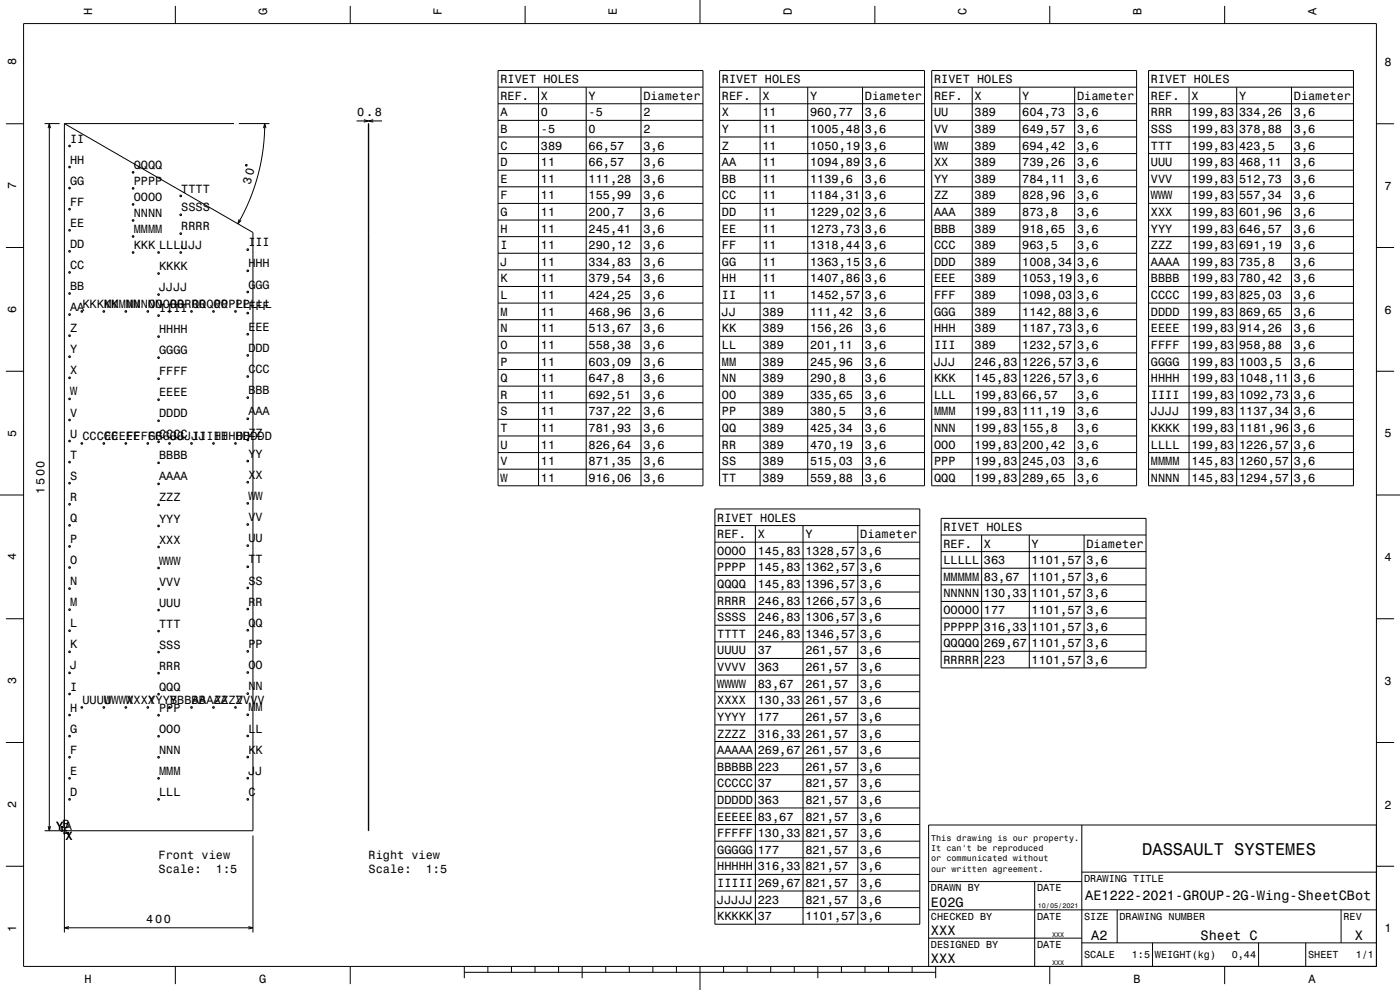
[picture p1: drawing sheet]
<svg xmlns="http://www.w3.org/2000/svg" width="594mm" height="420mm" viewBox="0 0 594 420" stroke-linecap="round" stroke-linejoin="round" font-family="sans-serif">
<g fill="none" stroke="#000" stroke-width=".42">
<path d="M10 10h574v400h-574zM74.4 2.5v7.5M148.6 2.5v7.5M222.8 2.5v7.5M297 0v10M371.2 2.5v7.5M445.4 2.5v7.5M519.6 2.5v7.5M211.3 29.9h87v176.2h-87zM211.3 37h87M228.5 37v169.1M248.7 37v169.1"/>
<path d="M272 37v169.1M305.3 29.9h87v176.2h-87zM305.3 37h87M322.5 37v169.1M342.7 37v169.1M366 37v169.1M395.3 29.9h87v176.2h-87zM395.3 37h87M412.5 37v169.1M432.7 37v169.1M456 37v169.1M487.3 29.9h87v176.2h-87z"/>
<path d="M487.3 37h87M504.5 37v169.1M524.7 37v169.1M548 37v169.1M2.5 52.5h7.5M18.9 52.4h6.4M20.4 54.4l.5-2 .5 2M20.9 52.4v300M27.3 52.4v343.2M27.3 52.4l80 46.2v253.8h-88.4M27.3 52.4h72M101.3 52.4h13"/>
<path d="M111.8 54.4l.5-2 .5 2M112.3 52.4l-.7 11-2.2 11.3-3.5 10.2-5 10M151.3 51.3h10.8M154.4 50.8l1.9 .5-1.9 .5M156.3 52.4l.1 300zM158.4 50.8l-2 .5 2 .5M211.3 44h87M211.3 51.1h87M211.3 58.1h87M305.3 44h87M305.3 51.1h87M305.3 58.1h87"/>
<path d="M395.3 44h87M395.3 51.1h87M395.3 58.1h87M487.3 44h87M487.3 51.1h87M487.3 58.1h87M584 52.5h7.5M104.2 69.9l.5-.1 .1 .5-.5 .1zM211.3 65.2h87M211.3 72.2h87M211.3 79.3h87M305.3 65.2h87"/>
<path d="M305.3 72.2h87M305.3 79.3h87M395.3 65.2h87M395.3 72.2h87M395.3 79.3h87M487.3 65.2h87M487.3 72.2h87M487.3 79.3h87M101.4 93l-.5 1.9 1.4-1.4M156.3 98.6h.1M211.3 86.3h87M211.3 93.3h87"/>
<path d="M305.3 86.3h87M305.3 93.3h87M395.3 86.3h87M395.3 93.3h87M487.3 86.3h87M487.3 93.3h87M2.5 105h7.5M211.3 100.4h87M211.3 107.4h87M211.3 114.5h87M305.3 100.4h87M305.3 107.4h87"/>
<path d="M305.3 114.5h87M395.3 100.4h87M395.3 107.4h87M395.3 114.5h87M487.3 100.4h87M487.3 107.4h87M487.3 114.5h87M584 105h7.5M211.3 121.5h87M211.3 128.6h87M211.3 135.6h87M305.3 121.5h87"/>
<path d="M305.3 128.6h87M305.3 135.6h87M395.3 121.5h87M395.3 128.6h87M395.3 135.6h87M487.3 121.5h87M487.3 128.6h87M487.3 135.6h87M2.5 157.5h7.5M211.3 142.7h87M211.3 149.7h87M211.3 156.8h87"/>
<path d="M305.3 142.7h87M305.3 149.7h87M305.3 156.8h87M395.3 142.7h87M395.3 149.7h87M395.3 156.8h87M487.3 142.7h87M487.3 149.7h87M487.3 156.8h87M584 157.5h7.5M211.3 163.8h87M211.3 170.9h87"/>
<path d="M211.3 177.9h87M305.3 163.8h87M305.3 170.9h87M305.3 177.9h87M395.3 163.8h87M395.3 170.9h87M395.3 177.9h87M487.3 163.8h87M487.3 170.9h87M487.3 177.9h87M211.3 185h87M211.3 192h87"/>
<path d="M211.3 199.1h87M305.3 185h87M305.3 192h87M305.3 199.1h87M395.3 185h87M395.3 192h87M395.3 199.1h87M487.3 185h87M487.3 192h87M487.3 199.1h87M0 210h10M303.3 215.9h86.9v176.2h-86.9z"/>
<path d="M399.3 219.9h87v63.4h-87zM584 210h10M303.3 223h86.9M303.3 230h86.9M303.3 237.1h86.9M320.5 223v169.1M340.7 223v169.1M364 223v169.1M399.3 227h87M399.3 234h87M416.5 227v56.3M436.7 227v56.3"/>
<path d="M460 227v56.3M303.3 244.1h86.9M303.3 251.2h86.9M303.3 258.2h86.9M399.3 241.1h87M399.3 248.1h87M399.3 255.2h87M2.5 262.5h7.5M303.3 265.3h86.9M303.3 272.3h86.9M303.3 279.3h86.9M399.3 262.2h87"/>
<path d="M399.3 269.3h87M399.3 276.3h87M584 262.5h7.5M303.3 286.4h86.9M303.3 293.4h86.9M2.5 315h7.5M303.3 300.5h86.9M303.3 307.5h86.9M303.3 314.6h86.9M584 315h7.5M303.3 321.6h86.9M303.3 328.7h86.9"/>
<path d="M303.3 335.7h86.9M20.4 350.5l.5 1.9 .5-1.9M26.2 352.3l.3 .3zM26.3 350.4v2M26.3 350.4l-.2 .8M26.3 350.4l.2 .8M27.2 353.3l.3 .3zM27.3 353.4h2M28.5 353.2l.8 .2M29.3 353.4l-.8 .2M107.3 354.4v41.2M303.3 342.8h86.9"/>
<path d="M303.3 349.8h86.9M303.3 356.9h86.9M459 350v60M584 350h-190v60M2.5 367.5h7.5M303.3 363.9h86.9M303.3 371h86.9M303.3 378h86.9M394 374h65M439 374v36M459 370h125M584 367.5h7.5"/>
<path d="M27.3 393.6h80M29.2 393.1l-1.9 .5 1.9 .5M105.4 393.1l1.9 .5-1.9 .5M303.3 385h86.9M394 398h65M394 386h190M474 386v14M569 386v14M74.4 410v7.5M148.6 410v7.5M197 412.5h200M197 410v5"/>
<path d="M207 410v2.5M217 410v2.5M227 410v2.5M237 410v2.5M247 410v5M257 410v2.5M267 410v2.5M277 410v2.5M287 410v2.5M297 410v10M307 410v2.5M317 410v2.5"/>
<path d="M327 410v2.5M337 410v2.5M347 410v5M357 410v2.5M367 410v2.5M377 410v2.5M387 410v2.5M397 410v5M445.4 410v7.5M459 400h125M489 400v10M519.6 410v7.5"/>
<path d="M534 400v10M554 400v10"/>
<circle cx="29.5" cy="79.8" r=".36"/>
<circle cx="29.5" cy="70.9" r=".36"/>
<circle cx="29.5" cy="61.9" r=".36"/>
<circle cx="56.5" cy="79.9" r=".36"/>
<circle cx="56.5" cy="73.1" r=".36"/>
<circle cx="29.5" cy="97.7" r=".36"/>
<circle cx="29.5" cy="88.7" r=".36"/>
<circle cx="56.5" cy="93.5" r=".36"/>
<circle cx="56.5" cy="86.7" r=".36"/>
<circle cx="76.7" cy="83.1" r=".36"/>
<circle cx="76.7" cy="99.1" r=".36"/>
<circle cx="76.7" cy="91.1" r=".36"/>
<circle cx="29.5" cy="115.6" r=".36"/>
<circle cx="29.5" cy="106.6" r=".36"/>
<circle cx="56.5" cy="107.1" r=".36"/>
<circle cx="56.5" cy="100.3" r=".36"/>
<circle cx="67.3" cy="107.1" r=".36"/>
<circle cx="67.3" cy="116" r=".36"/>
<circle cx="76.7" cy="107.1" r=".36"/>
<circle cx="105.1" cy="105.9" r=".36"/>
<circle cx="105.1" cy="114.9" r=".36"/>
<circle cx="29.5" cy="124.5" r=".36"/>
<circle cx="29.5" cy="133.5" r=".36"/>
<circle cx="34.7" cy="132.1" r=".36"/>
<circle cx="44" cy="132.1" r=".36"/>
<circle cx="53.4" cy="132.1" r=".36"/>
<circle cx="62.7" cy="132.1" r=".36"/>
<circle cx="67.3" cy="133.9" r=".36"/>
<circle cx="67.3" cy="125" r=".36"/>
<circle cx="71.9" cy="132.1" r=".36"/>
<circle cx="81.2" cy="132.1" r=".36"/>
<circle cx="90.6" cy="132.1" r=".36"/>
<circle cx="99.9" cy="132.1" r=".36"/>
<circle cx="105.1" cy="123.9" r=".36"/>
<circle cx="105.1" cy="132.8" r=".36"/>
<circle cx="29.5" cy="142.4" r=".36"/>
<circle cx="29.5" cy="151.3" r=".36"/>
<circle cx="67.3" cy="151.7" r=".36"/>
<circle cx="67.3" cy="142.8" r=".36"/>
<circle cx="105.1" cy="150.8" r=".36"/>
<circle cx="105.1" cy="159.7" r=".36"/>
<circle cx="105.1" cy="141.8" r=".36"/>
<circle cx="29.5" cy="178.2" r=".36"/>
<circle cx="29.5" cy="169.2" r=".36"/>
<circle cx="29.5" cy="160.3" r=".36"/>
<circle cx="67.3" cy="178.5" r=".36"/>
<circle cx="67.3" cy="160.7" r=".36"/>
<circle cx="67.3" cy="169.6" r=".36"/>
<circle cx="105.1" cy="168.7" r=".36"/>
<circle cx="105.1" cy="177.7" r=".36"/>
<circle cx="29.5" cy="187.1" r=".36"/>
<circle cx="29.5" cy="196.1" r=".36"/>
<circle cx="34.7" cy="188.1" r=".36"/>
<circle cx="44" cy="188.1" r=".36"/>
<circle cx="53.4" cy="188.1" r=".36"/>
<circle cx="62.7" cy="188.1" r=".36"/>
<circle cx="67.3" cy="196.4" r=".36"/>
<circle cx="67.3" cy="187.4" r=".36"/>
<circle cx="71.9" cy="188.1" r=".36"/>
<circle cx="81.2" cy="188.1" r=".36"/>
<circle cx="90.6" cy="188.1" r=".36"/>
<circle cx="99.9" cy="188.1" r=".36"/>
<circle cx="105.1" cy="186.6" r=".36"/>
<circle cx="105.1" cy="195.6" r=".36"/>
<circle cx="29.5" cy="205" r=".36"/>
<circle cx="29.5" cy="213.9" r=".36"/>
<circle cx="67.3" cy="205.3" r=".36"/>
<circle cx="67.3" cy="214.2" r=".36"/>
<circle cx="105.1" cy="204.6" r=".36"/>
<circle cx="105.1" cy="213.6" r=".36"/>
<circle cx="29.5" cy="231.8" r=".36"/>
<circle cx="29.5" cy="222.9" r=".36"/>
<circle cx="67.3" cy="223.1" r=".36"/>
<circle cx="67.3" cy="232" r=".36"/>
<circle cx="105.1" cy="222.5" r=".36"/>
<circle cx="105.1" cy="231.5" r=".36"/>
<circle cx="29.5" cy="240.8" r=".36"/>
<circle cx="29.5" cy="249.7" r=".36"/>
<circle cx="29.5" cy="258.6" r=".36"/>
<circle cx="67.3" cy="249.9" r=".36"/>
<circle cx="67.3" cy="241" r=".36"/>
<circle cx="67.3" cy="258.8" r=".36"/>
<circle cx="105.1" cy="240.5" r=".36"/>
<circle cx="105.1" cy="258.4" r=".36"/>
<circle cx="105.1" cy="249.4" r=".36"/>
<circle cx="29.5" cy="276.5" r=".36"/>
<circle cx="29.5" cy="267.6" r=".36"/>
<circle cx="67.3" cy="267.7" r=".36"/>
<circle cx="67.3" cy="276.7" r=".36"/>
<circle cx="105.1" cy="267.4" r=".36"/>
<circle cx="105.1" cy="276.3" r=".36"/>
<circle cx="29.5" cy="294.4" r=".36"/>
<circle cx="29.5" cy="285.5" r=".36"/>
<circle cx="67.3" cy="294.5" r=".36"/>
<circle cx="67.3" cy="285.6" r=".36"/>
<circle cx="105.1" cy="285.3" r=".36"/>
<circle cx="105.1" cy="294.3" r=".36"/>
<circle cx="29.5" cy="303.4" r=".36"/>
<circle cx="29.5" cy="312.3" r=".36"/>
<circle cx="34.7" cy="300.1" r=".36"/>
<circle cx="44" cy="300.1" r=".36"/>
<circle cx="53.4" cy="300.1" r=".36"/>
<circle cx="62.7" cy="300.1" r=".36"/>
<circle cx="67.3" cy="312.4" r=".36"/>
<circle cx="67.3" cy="303.4" r=".36"/>
<circle cx="71.9" cy="300.1" r=".36"/>
<circle cx="81.2" cy="300.1" r=".36"/>
<circle cx="90.6" cy="300.1" r=".36"/>
<circle cx="99.9" cy="300.1" r=".36"/>
<circle cx="105.1" cy="303.2" r=".36"/>
<circle cx="105.1" cy="312.2" r=".36"/>
<circle cx="29.5" cy="339.1" r=".36"/>
<circle cx="29.5" cy="330.2" r=".36"/>
<circle cx="29.5" cy="321.2" r=".36"/>
<circle cx="67.3" cy="339.1" r=".36"/>
<circle cx="67.3" cy="321.3" r=".36"/>
<circle cx="67.3" cy="330.2" r=".36"/>
<circle cx="105.1" cy="321.2" r=".36"/>
<circle cx="105.1" cy="339.1" r=".36"/>
<circle cx="105.1" cy="330.2" r=".36"/>
</g>
<text font-size="7.2" x="484.6" y="362.6">DASSAULT SYSTEMES</text>
<g font-size="5.8">
<text x="460.4" y="382">AE1222-2021-GROUP-2G-Wing-SheetCBot</text>
<text x="395" y="384.6">E02G</text>
<text x="395" y="396.6">XXX</text>
<text x="463" y="398.6">A2</text>
<text x="509.4" y="398.6">Sheet C</text>
<text x="574.8" y="398.6">X</text>
<text x="395" y="408.6">XXX</text>
</g>
<text font-size="5.1" x="106.3" y="78.4" transform="rotate(-75 106.3 78.4)">30</text>
<g font-size="5">
<text x="39.1" y="6.5" transform="rotate(-90 39.1 6.5)">H</text>
<text x="113.3" y="6.5" transform="rotate(-90 113.3 6.5)">G</text>
<text x="187.5" y="6.5" transform="rotate(-90 187.5 6.5)">F</text>
<text x="261.7" y="6.5" transform="rotate(-90 261.7 6.5)">E</text>
<text x="335.9" y="6.5" transform="rotate(-90 335.9 6.5)">D</text>
<text x="410.1" y="6.5" transform="rotate(-90 410.1 6.5)">C</text>
<text x="484.3" y="6.5" transform="rotate(-90 484.3 6.5)">B</text>
<text x="558.5" y="6.5" transform="rotate(-90 558.5 6.5)">A</text>
<text x="6.8" y="27.8" transform="rotate(-90 6.8 27.8)">8</text>
<text x="587.5" y="28.1">8</text>
<text x="212.3" y="35.3">RIVET HOLES</text>
<text x="306.3" y="35.3">RIVET HOLES</text>
<text x="396.3" y="35.3">RIVET HOLES</text>
<text x="488.3" y="35.3">RIVET HOLES</text>
<text x="212.3" y="42.3">REF.</text>
<text x="229.5" y="42.3">X</text>
<text x="249.7" y="42.3">Y</text>
<text x="273" y="42.3">Diameter</text>
<text x="306.3" y="42.3">REF.</text>
<text x="323.5" y="42.3">X</text>
<text x="343.7" y="42.3">Y</text>
<text x="367" y="42.3">Diameter</text>
<text x="396.3" y="42.3">REF.</text>
<text x="413.5" y="42.3">X</text>
<text x="433.7" y="42.3">Y</text>
<text x="457" y="42.3">Diameter</text>
<text x="488.3" y="42.3">REF.</text>
<text x="505.5" y="42.3">X</text>
<text x="525.7" y="42.3">Y</text>
<text x="549" y="42.3">Diameter</text>
<text x="151.6" y="49.3">0.8</text>
<text x="212.3" y="49.4">A</text>
<text x="229.5" y="49.4">0</text>
<text x="249.7" y="49.4">-5</text>
<text x="273" y="49.4">2</text>
<text x="306.3" y="49.4">X</text>
<text x="323.5" y="49.4">11</text>
<text x="343.7" y="49.4">960,77</text>
<text x="367" y="49.4">3,6</text>
<text x="396.3" y="49.4">UU</text>
<text x="413.5" y="49.4">389</text>
<text x="433.7" y="49.4">604,73</text>
<text x="457" y="49.4">3,6</text>
<text x="488.3" y="49.4">RRR</text>
<text x="505.5" y="49.4">199,83</text>
<text x="525.7" y="49.4">334,26</text>
<text x="549" y="49.4">3,6</text>
<text x="212.3" y="56.4">B</text>
<text x="229.5" y="56.4">-5</text>
<text x="249.7" y="56.4">0</text>
<text x="273" y="56.4">2</text>
<text x="306.3" y="56.4">Y</text>
<text x="323.5" y="56.4">11</text>
<text x="343.7" y="56.4">1005,48</text>
<text x="367" y="56.4">3,6</text>
<text x="396.3" y="56.4">VV</text>
<text x="413.5" y="56.4">389</text>
<text x="433.7" y="56.4">649,57</text>
<text x="457" y="56.4">3,6</text>
<text x="488.3" y="56.4">SSS</text>
<text x="505.5" y="56.4">199,83</text>
<text x="525.7" y="56.4">378,88</text>
<text x="549" y="56.4">3,6</text>
<text x="29.8" y="60.5">II</text>
<text x="212.3" y="63.5">C</text>
<text x="229.5" y="63.5">389</text>
<text x="249.7" y="63.5">66,57</text>
<text x="273" y="63.5">3,6</text>
<text x="306.3" y="63.5">Z</text>
<text x="323.5" y="63.5">11</text>
<text x="343.7" y="63.5">1050,19</text>
<text x="367" y="63.5">3,6</text>
<text x="396.3" y="63.5">WW</text>
<text x="413.5" y="63.5">389</text>
<text x="433.7" y="63.5">694,42</text>
<text x="457" y="63.5">3,6</text>
<text x="488.3" y="63.5">TTT</text>
<text x="505.5" y="63.5">199,83</text>
<text x="525.7" y="63.5">423,5</text>
<text x="549" y="63.5">3,6</text>
<text x="29.8" y="69.4">HH</text>
<text x="56.7" y="71.7">QQQQ</text>
<text x="212.3" y="70.5">D</text>
<text x="229.5" y="70.5">11</text>
<text x="249.7" y="70.5">66,57</text>
<text x="273" y="70.5">3,6</text>
<text x="306.3" y="70.5">AA</text>
<text x="323.5" y="70.5">11</text>
<text x="343.7" y="70.5">1094,89</text>
<text x="367" y="70.5">3,6</text>
<text x="396.3" y="70.5">XX</text>
<text x="413.5" y="70.5">389</text>
<text x="433.7" y="70.5">739,26</text>
<text x="457" y="70.5">3,6</text>
<text x="488.3" y="70.5">UUU</text>
<text x="505.5" y="70.5">199,83</text>
<text x="525.7" y="70.5">468,11</text>
<text x="549" y="70.5">3,6</text>
<text x="212.3" y="77.6">E</text>
<text x="229.5" y="77.6">11</text>
<text x="249.7" y="77.6">111,28</text>
<text x="273" y="77.6">3,6</text>
<text x="306.3" y="77.6">BB</text>
<text x="323.5" y="77.6">11</text>
<text x="343.7" y="77.6">1139,6</text>
<text x="367" y="77.6">3,6</text>
<text x="396.3" y="77.6">YY</text>
<text x="413.5" y="77.6">389</text>
<text x="433.7" y="77.6">784,11</text>
<text x="457" y="77.6">3,6</text>
<text x="488.3" y="77.6">VVV</text>
<text x="505.5" y="77.6">199,83</text>
<text x="525.7" y="77.6">512,73</text>
<text x="549" y="77.6">3,6</text>
<text x="6.8" y="80.3" transform="rotate(-90 6.8 80.3)">7</text>
<text x="29.8" y="78.4">GG</text>
<text x="56.7" y="78.5">PPPP</text>
<text x="76.9" y="81.7">TTTT</text>
<text x="587.5" y="80.6">7</text>
<text x="29.8" y="87.3">FF</text>
<text x="56.7" y="85.3">OOOO</text>
<text x="76.9" y="89.7">SSSS</text>
<text x="212.3" y="84.6">F</text>
<text x="229.5" y="84.6">11</text>
<text x="249.7" y="84.6">155,99</text>
<text x="273" y="84.6">3,6</text>
<text x="306.3" y="84.6">CC</text>
<text x="323.5" y="84.6">11</text>
<text x="343.7" y="84.6">1184,31</text>
<text x="367" y="84.6">3,6</text>
<text x="396.3" y="84.6">ZZ</text>
<text x="413.5" y="84.6">389</text>
<text x="433.7" y="84.6">828,96</text>
<text x="457" y="84.6">3,6</text>
<text x="488.3" y="84.6">WWW</text>
<text x="505.5" y="84.6">199,83</text>
<text x="525.7" y="84.6">557,34</text>
<text x="549" y="84.6">3,6</text>
<text x="56.7" y="92.1">NNNN</text>
<text x="212.3" y="91.7">G</text>
<text x="229.5" y="91.7">11</text>
<text x="249.7" y="91.7">200,7</text>
<text x="273" y="91.7">3,6</text>
<text x="306.3" y="91.7">DD</text>
<text x="323.5" y="91.7">11</text>
<text x="343.7" y="91.7">1229,02</text>
<text x="367" y="91.7">3,6</text>
<text x="396.3" y="91.7">AAA</text>
<text x="413.5" y="91.7">389</text>
<text x="433.7" y="91.7">873,8</text>
<text x="457" y="91.7">3,6</text>
<text x="488.3" y="91.7">XXX</text>
<text x="505.5" y="91.7">199,83</text>
<text x="525.7" y="91.7">601,96</text>
<text x="549" y="91.7">3,6</text>
<text x="29.8" y="96.2">EE</text>
<text x="56.7" y="98.9">MMMM</text>
<text x="76.9" y="97.7">RRRR</text>
<text x="212.3" y="98.7">H</text>
<text x="229.5" y="98.7">11</text>
<text x="249.7" y="98.7">245,41</text>
<text x="273" y="98.7">3,6</text>
<text x="306.3" y="98.7">EE</text>
<text x="323.5" y="98.7">11</text>
<text x="343.7" y="98.7">1273,73</text>
<text x="367" y="98.7">3,6</text>
<text x="396.3" y="98.7">BBB</text>
<text x="413.5" y="98.7">389</text>
<text x="433.7" y="98.7">918,65</text>
<text x="457" y="98.7">3,6</text>
<text x="488.3" y="98.7">YYY</text>
<text x="505.5" y="98.7">199,83</text>
<text x="525.7" y="98.7">646,57</text>
<text x="549" y="98.7">3,6</text>
<text x="29.8" y="105.2">DD</text>
<text x="56.7" y="105.7">KKK LLLL</text>
<text x="76.9" y="105.7">JJJ</text>
<text x="105.4" y="104.5">III</text>
<text x="212.3" y="105.8">I</text>
<text x="229.5" y="105.8">11</text>
<text x="249.7" y="105.8">290,12</text>
<text x="273" y="105.8">3,6</text>
<text x="306.3" y="105.8">FF</text>
<text x="323.5" y="105.8">11</text>
<text x="343.7" y="105.8">1318,44</text>
<text x="367" y="105.8">3,6</text>
<text x="396.3" y="105.8">CCC</text>
<text x="413.5" y="105.8">389</text>
<text x="433.7" y="105.8">963,5</text>
<text x="457" y="105.8">3,6</text>
<text x="488.3" y="105.8">ZZZ</text>
<text x="505.5" y="105.8">199,83</text>
<text x="525.7" y="105.8">691,19</text>
<text x="549" y="105.8">3,6</text>
<text x="105.4" y="113.4">HHH</text>
<text x="212.3" y="112.8">J</text>
<text x="229.5" y="112.8">11</text>
<text x="249.7" y="112.8">334,83</text>
<text x="273" y="112.8">3,6</text>
<text x="306.3" y="112.8">GG</text>
<text x="323.5" y="112.8">11</text>
<text x="343.7" y="112.8">1363,15</text>
<text x="367" y="112.8">3,6</text>
<text x="396.3" y="112.8">DDD</text>
<text x="413.5" y="112.8">389</text>
<text x="433.7" y="112.8">1008,34</text>
<text x="457" y="112.8">3,6</text>
<text x="488.3" y="112.8">AAAA</text>
<text x="505.5" y="112.8">199,83</text>
<text x="525.7" y="112.8">735,8</text>
<text x="549" y="112.8">3,6</text>
<text x="29.8" y="114.1">CC</text>
<text x="67.5" y="114.6">KKKK</text>
<text x="212.3" y="119.8">K</text>
<text x="229.5" y="119.8">11</text>
<text x="249.7" y="119.8">379,54</text>
<text x="273" y="119.8">3,6</text>
<text x="306.3" y="119.8">HH</text>
<text x="323.5" y="119.8">11</text>
<text x="343.7" y="119.8">1407,86</text>
<text x="367" y="119.8">3,6</text>
<text x="396.3" y="119.8">EEE</text>
<text x="413.5" y="119.8">389</text>
<text x="433.7" y="119.8">1053,19</text>
<text x="457" y="119.8">3,6</text>
<text x="488.3" y="119.8">BBBB</text>
<text x="505.5" y="119.8">199,83</text>
<text x="525.7" y="119.8">780,42</text>
<text x="549" y="119.8">3,6</text>
<text x="29.8" y="123.1">BB</text>
<text x="67.5" y="123.5">JJJJ</text>
<text x="105.4" y="122.4">GGG</text>
<text x="35" y="130.7">KKKKK NNNNN RRRRR PPPPPFFF</text>
<text x="44.3" y="130.7">MMMMM OOOOO QQQQQ LLLLL</text>
<text x="212.3" y="126.9">L</text>
<text x="229.5" y="126.9">11</text>
<text x="249.7" y="126.9">424,25</text>
<text x="273" y="126.9">3,6</text>
<text x="306.3" y="126.9">II</text>
<text x="323.5" y="126.9">11</text>
<text x="343.7" y="126.9">1452,57</text>
<text x="367" y="126.9">3,6</text>
<text x="396.3" y="126.9">FFF</text>
<text x="413.5" y="126.9">389</text>
<text x="433.7" y="126.9">1098,03</text>
<text x="457" y="126.9">3,6</text>
<text x="488.3" y="126.9">CCCC</text>
<text x="505.5" y="126.9">199,83</text>
<text x="525.7" y="126.9">825,03</text>
<text x="549" y="126.9">3,6</text>
<text x="6.8" y="132.8" transform="rotate(-90 6.8 132.8)">6</text>
<text x="29.8" y="132">AA</text>
<text x="67.5" y="132.5">IIII</text>
<text x="212.3" y="133.9">M</text>
<text x="229.5" y="133.9">11</text>
<text x="249.7" y="133.9">468,96</text>
<text x="273" y="133.9">3,6</text>
<text x="306.3" y="133.9">JJ</text>
<text x="323.5" y="133.9">389</text>
<text x="343.7" y="133.9">111,42</text>
<text x="367" y="133.9">3,6</text>
<text x="396.3" y="133.9">GGG</text>
<text x="413.5" y="133.9">389</text>
<text x="433.7" y="133.9">1142,88</text>
<text x="457" y="133.9">3,6</text>
<text x="488.3" y="133.9">DDDD</text>
<text x="505.5" y="133.9">199,83</text>
<text x="525.7" y="133.9">869,65</text>
<text x="549" y="133.9">3,6</text>
<text x="587.5" y="133.1">6</text>
<text x="29.8" y="141">Z</text>
<text x="67.5" y="141.4">HHHH</text>
<text x="105.4" y="140.4">EEE</text>
<text x="212.3" y="141">N</text>
<text x="229.5" y="141">11</text>
<text x="249.7" y="141">513,67</text>
<text x="273" y="141">3,6</text>
<text x="306.3" y="141">KK</text>
<text x="323.5" y="141">389</text>
<text x="343.7" y="141">156,26</text>
<text x="367" y="141">3,6</text>
<text x="396.3" y="141">HHH</text>
<text x="413.5" y="141">389</text>
<text x="433.7" y="141">1187,73</text>
<text x="457" y="141">3,6</text>
<text x="488.3" y="141">EEEE</text>
<text x="505.5" y="141">199,83</text>
<text x="525.7" y="141">914,26</text>
<text x="549" y="141">3,6</text>
<text x="29.8" y="149.9">Y</text>
<text x="105.4" y="149.3">DDD</text>
<text x="212.3" y="148">O</text>
<text x="229.5" y="148">11</text>
<text x="249.7" y="148">558,38</text>
<text x="273" y="148">3,6</text>
<text x="306.3" y="148">LL</text>
<text x="323.5" y="148">389</text>
<text x="343.7" y="148">201,11</text>
<text x="367" y="148">3,6</text>
<text x="396.3" y="148">III</text>
<text x="413.5" y="148">389</text>
<text x="433.7" y="148">1232,57</text>
<text x="457" y="148">3,6</text>
<text x="488.3" y="148">FFFF</text>
<text x="505.5" y="148">199,83</text>
<text x="525.7" y="148">958,88</text>
<text x="549" y="148">3,6</text>
<text x="67.5" y="150.3">GGGG</text>
<text x="212.3" y="155.1">P</text>
<text x="229.5" y="155.1">11</text>
<text x="249.7" y="155.1">603,09</text>
<text x="273" y="155.1">3,6</text>
<text x="306.3" y="155.1">MM</text>
<text x="323.5" y="155.1">389</text>
<text x="343.7" y="155.1">245,96</text>
<text x="367" y="155.1">3,6</text>
<text x="396.3" y="155.1">JJJ</text>
<text x="413.5" y="155.1">246,83</text>
<text x="433.7" y="155.1">1226,57</text>
<text x="457" y="155.1">3,6</text>
<text x="488.3" y="155.1">GGGG</text>
<text x="505.5" y="155.1">199,83</text>
<text x="525.7" y="155.1">1003,5</text>
<text x="549" y="155.1">3,6</text>
<text x="29.8" y="158.8">X</text>
<text x="67.5" y="159.2">FFFF</text>
<text x="105.4" y="158.3">CCC</text>
<text x="29.8" y="167.8">W</text>
<text x="105.4" y="167.3">BBB</text>
<text x="212.3" y="162.1">Q</text>
<text x="229.5" y="162.1">11</text>
<text x="249.7" y="162.1">647,8</text>
<text x="273" y="162.1">3,6</text>
<text x="306.3" y="162.1">NN</text>
<text x="323.5" y="162.1">389</text>
<text x="343.7" y="162.1">290,8</text>
<text x="367" y="162.1">3,6</text>
<text x="396.3" y="162.1">KKK</text>
<text x="413.5" y="162.1">145,83</text>
<text x="433.7" y="162.1">1226,57</text>
<text x="457" y="162.1">3,6</text>
<text x="488.3" y="162.1">HHHH</text>
<text x="505.5" y="162.1">199,83</text>
<text x="525.7" y="162.1">1048,11</text>
<text x="549" y="162.1">3,6</text>
<text x="67.5" y="168.1">EEEE</text>
<text x="212.3" y="169.2">R</text>
<text x="229.5" y="169.2">11</text>
<text x="249.7" y="169.2">692,51</text>
<text x="273" y="169.2">3,6</text>
<text x="306.3" y="169.2">OO</text>
<text x="323.5" y="169.2">389</text>
<text x="343.7" y="169.2">335,65</text>
<text x="367" y="169.2">3,6</text>
<text x="396.3" y="169.2">LLL</text>
<text x="413.5" y="169.2">199,83</text>
<text x="433.7" y="169.2">66,57</text>
<text x="457" y="169.2">3,6</text>
<text x="488.3" y="169.2">IIII</text>
<text x="505.5" y="169.2">199,83</text>
<text x="525.7" y="169.2">1092,73</text>
<text x="549" y="169.2">3,6</text>
<text x="29.8" y="176.7">V</text>
<text x="67.5" y="177.1">DDDD</text>
<text x="105.4" y="176.2">AAA</text>
<text x="212.3" y="176.2">S</text>
<text x="229.5" y="176.2">11</text>
<text x="249.7" y="176.2">737,22</text>
<text x="273" y="176.2">3,6</text>
<text x="306.3" y="176.2">PP</text>
<text x="323.5" y="176.2">389</text>
<text x="343.7" y="176.2">380,5</text>
<text x="367" y="176.2">3,6</text>
<text x="396.3" y="176.2">MMM</text>
<text x="413.5" y="176.2">199,83</text>
<text x="433.7" y="176.2">111,19</text>
<text x="457" y="176.2">3,6</text>
<text x="488.3" y="176.2">JJJJ</text>
<text x="505.5" y="176.2">199,83</text>
<text x="525.7" y="176.2">1137,34</text>
<text x="549" y="176.2">3,6</text>
<text x="6.8" y="185.3" transform="rotate(-90 6.8 185.3)">5</text>
<text x="29.8" y="185.7">U CCCCC FFFFFCCCC IIIII DDDDD</text>
<text x="105.4" y="185.2">ZZ</text>
<text x="212.3" y="183.3">T</text>
<text x="229.5" y="183.3">11</text>
<text x="249.7" y="183.3">781,93</text>
<text x="273" y="183.3">3,6</text>
<text x="306.3" y="183.3">QQ</text>
<text x="323.5" y="183.3">389</text>
<text x="343.7" y="183.3">425,34</text>
<text x="367" y="183.3">3,6</text>
<text x="396.3" y="183.3">NNN</text>
<text x="413.5" y="183.3">199,83</text>
<text x="433.7" y="183.3">155,8</text>
<text x="457" y="183.3">3,6</text>
<text x="488.3" y="183.3">KKKK</text>
<text x="505.5" y="183.3">199,83</text>
<text x="525.7" y="183.3">1181,96</text>
<text x="549" y="183.3">3,6</text>
<text x="587.5" y="185.6">5</text>
<text x="44.3" y="186.7">EEEEE GGGGG</text>
<text x="72.2" y="186.7">JJJJJ HHHHH</text>
<text x="212.3" y="190.3">U</text>
<text x="229.5" y="190.3">11</text>
<text x="249.7" y="190.3">826,64</text>
<text x="273" y="190.3">3,6</text>
<text x="306.3" y="190.3">RR</text>
<text x="323.5" y="190.3">389</text>
<text x="343.7" y="190.3">470,19</text>
<text x="367" y="190.3">3,6</text>
<text x="396.3" y="190.3">OOO</text>
<text x="413.5" y="190.3">199,83</text>
<text x="433.7" y="190.3">200,42</text>
<text x="457" y="190.3">3,6</text>
<text x="488.3" y="190.3">LLLL</text>
<text x="505.5" y="190.3">199,83</text>
<text x="525.7" y="190.3">1226,57</text>
<text x="549" y="190.3">3,6</text>
<text x="29.8" y="194.6">T</text>
<text x="67.5" y="194.9">BBBB</text>
<text x="105.4" y="194.2">YY</text>
<text x="212.3" y="197.4">V</text>
<text x="229.5" y="197.4">11</text>
<text x="249.7" y="197.4">871,35</text>
<text x="273" y="197.4">3,6</text>
<text x="306.3" y="197.4">SS</text>
<text x="323.5" y="197.4">389</text>
<text x="343.7" y="197.4">515,03</text>
<text x="367" y="197.4">3,6</text>
<text x="396.3" y="197.4">PPP</text>
<text x="413.5" y="197.4">199,83</text>
<text x="433.7" y="197.4">245,03</text>
<text x="457" y="197.4">3,6</text>
<text x="488.3" y="197.4">MMMM</text>
<text x="505.5" y="197.4">145,83</text>
<text x="525.7" y="197.4">1260,57</text>
<text x="549" y="197.4">3,6</text>
<text x="29.8" y="203.5">S</text>
<text x="67.5" y="203.8">AAAA</text>
<text x="105.4" y="203.1">XX</text>
<text x="18.9" y="209.6" transform="rotate(-90 18.9 209.6)">1500</text>
<text x="212.3" y="204.4">W</text>
<text x="229.5" y="204.4">11</text>
<text x="249.7" y="204.4">916,06</text>
<text x="273" y="204.4">3,6</text>
<text x="306.3" y="204.4">TT</text>
<text x="323.5" y="204.4">389</text>
<text x="343.7" y="204.4">559,88</text>
<text x="367" y="204.4">3,6</text>
<text x="396.3" y="204.4">QQQ</text>
<text x="413.5" y="204.4">199,83</text>
<text x="433.7" y="204.4">289,65</text>
<text x="457" y="204.4">3,6</text>
<text x="488.3" y="204.4">NNNN</text>
<text x="505.5" y="204.4">145,83</text>
<text x="525.7" y="204.4">1294,57</text>
<text x="549" y="204.4">3,6</text>
<text x="29.8" y="212.5">R</text>
<text x="67.5" y="212.8">ZZZ</text>
<text x="105.4" y="212.1">WW</text>
<text x="29.8" y="221.4">Q</text>
<text x="67.5" y="221.7">YYY</text>
<text x="105.4" y="221.1">VV</text>
<text x="304.3" y="221.3">RIVET HOLES</text>
<text x="400.3" y="225.3">RIVET HOLES</text>
<text x="29.8" y="230.4">P</text>
<text x="67.5" y="230.6">XXX</text>
<text x="105.4" y="230">UU</text>
<text x="304.3" y="228.3">REF.</text>
<text x="321.5" y="228.3">X</text>
<text x="341.7" y="228.3">Y</text>
<text x="365" y="228.3">Diameter</text>
<text x="400.3" y="232.3">REF.</text>
<text x="417.5" y="232.3">X</text>
<text x="437.7" y="232.3">Y</text>
<text x="461" y="232.3">Diameter</text>
<text x="6.8" y="237.8" transform="rotate(-90 6.8 237.8)">4</text>
<text x="29.8" y="239.3">O</text>
<text x="67.5" y="239.5">WWW</text>
<text x="105.4" y="239">TT</text>
<text x="304.3" y="235.4">OOOO</text>
<text x="321.5" y="235.4">145,83</text>
<text x="341.7" y="235.4">1328,57</text>
<text x="365" y="235.4">3,6</text>
<text x="400.3" y="239.4">LLLLL</text>
<text x="417.5" y="239.4">363</text>
<text x="437.7" y="239.4">1101,57</text>
<text x="461" y="239.4">3,6</text>
<text x="587.5" y="238.1">4</text>
<text x="304.3" y="242.4">PPPP</text>
<text x="321.5" y="242.4">145,83</text>
<text x="341.7" y="242.4">1362,57</text>
<text x="365" y="242.4">3,6</text>
<text x="29.8" y="248.3">N</text>
<text x="67.5" y="248.4">VVV</text>
<text x="105.4" y="248">SS</text>
<text x="304.3" y="249.5">QQQQ</text>
<text x="321.5" y="249.5">145,83</text>
<text x="341.7" y="249.5">1396,57</text>
<text x="365" y="249.5">3,6</text>
<text x="400.3" y="246.4">MMMMM</text>
<text x="417.5" y="246.4">83,67</text>
<text x="437.7" y="246.4">1101,57</text>
<text x="461" y="246.4">3,6</text>
<text x="29.8" y="257.2">M</text>
<text x="67.5" y="257.4">UUU</text>
<text x="105.4" y="257">RR</text>
<text x="304.3" y="256.5">RRRR</text>
<text x="321.5" y="256.5">246,83</text>
<text x="341.7" y="256.5">1266,57</text>
<text x="365" y="256.5">3,6</text>
<text x="400.3" y="253.5">NNNNN</text>
<text x="417.5" y="253.5">130,33</text>
<text x="437.7" y="253.5">1101,57</text>
<text x="461" y="253.5">3,6</text>
<text x="304.3" y="263.6">SSSS</text>
<text x="321.5" y="263.6">246,83</text>
<text x="341.7" y="263.6">1306,57</text>
<text x="365" y="263.6">3,6</text>
<text x="400.3" y="260.5">OOOOO</text>
<text x="417.5" y="260.5">177</text>
<text x="437.7" y="260.5">1101,57</text>
<text x="461" y="260.5">3,6</text>
<text x="29.8" y="266.1">L</text>
<text x="67.5" y="266.3">TTT</text>
<text x="105.4" y="265.9">QQ</text>
<text x="400.3" y="267.6">PPPPP</text>
<text x="417.5" y="267.6">316,33</text>
<text x="437.7" y="267.6">1101,57</text>
<text x="461" y="267.6">3,6</text>
<text x="29.8" y="275.1">K</text>
<text x="67.5" y="275.2">SSS</text>
<text x="105.4" y="274.9">PP</text>
<text x="304.3" y="270.6">TTTT</text>
<text x="321.5" y="270.6">246,83</text>
<text x="341.7" y="270.6">1346,57</text>
<text x="365" y="270.6">3,6</text>
<text x="400.3" y="274.6">QQQQQ</text>
<text x="417.5" y="274.6">269,67</text>
<text x="437.7" y="274.6">1101,57</text>
<text x="461" y="274.6">3,6</text>
<text x="304.3" y="277.7">UUUU</text>
<text x="321.5" y="277.7">37</text>
<text x="341.7" y="277.7">261,57</text>
<text x="365" y="277.7">3,6</text>
<text x="400.3" y="281.7">RRRRR</text>
<text x="417.5" y="281.7">223</text>
<text x="437.7" y="281.7">1101,57</text>
<text x="461" y="281.7">3,6</text>
<text x="29.8" y="284">J</text>
<text x="67.5" y="284.1">RRR</text>
<text x="105.4" y="283.9">OO</text>
<text x="304.3" y="284.7">VVVV</text>
<text x="321.5" y="284.7">363</text>
<text x="341.7" y="284.7">261,57</text>
<text x="365" y="284.7">3,6</text>
<text x="6.8" y="290.3" transform="rotate(-90 6.8 290.3)">3</text>
<text x="29.8" y="293">I</text>
<text x="67.5" y="293.1">QQQ</text>
<text x="105.4" y="292.8">NN</text>
<text x="304.3" y="291.8">WWWW</text>
<text x="321.5" y="291.8">83,67</text>
<text x="341.7" y="291.8">261,57</text>
<text x="365" y="291.8">3,6</text>
<text x="587.5" y="290.6">3</text>
<text x="35" y="298.7">UUUU</text>
<text x="44.3" y="298.7">WWWW</text>
<text x="53.6" y="298.7">XXXX</text>
<text x="63" y="298.7">YYYY</text>
<text x="72.2" y="298.7">BBBBB ZZZZ</text>
<text x="81.5" y="298.7">AAAAA VVVV</text>
<text x="304.3" y="298.8">XXXX</text>
<text x="321.5" y="298.8">130,33</text>
<text x="341.7" y="298.8">261,57</text>
<text x="365" y="298.8">3,6</text>
<text x="29.8" y="301.9">H</text>
<text x="67.5" y="302">PPP</text>
<text x="105.4" y="301.8">MM</text>
<text x="304.3" y="305.8">YYYY</text>
<text x="321.5" y="305.8">177</text>
<text x="341.7" y="305.8">261,57</text>
<text x="365" y="305.8">3,6</text>
<text x="29.8" y="310.9">G</text>
<text x="67.5" y="310.9">OOO</text>
<text x="105.4" y="310.8">LL</text>
<text x="304.3" y="312.9">ZZZZ</text>
<text x="321.5" y="312.9">316,33</text>
<text x="341.7" y="312.9">261,57</text>
<text x="365" y="312.9">3,6</text>
<text x="29.8" y="319.8">F</text>
<text x="67.5" y="319.8">NNN</text>
<text x="105.4" y="319.7">KK</text>
<text x="304.3" y="319.9">AAAAA</text>
<text x="321.5" y="319.9">269,67</text>
<text x="341.7" y="319.9">261,57</text>
<text x="365" y="319.9">3,6</text>
<text x="29.8" y="328.7">E</text>
<text x="67.5" y="328.8">MMM</text>
<text x="105.4" y="328.7">JJ</text>
<text x="304.3" y="327">BBBBB</text>
<text x="321.5" y="327">223</text>
<text x="341.7" y="327">261,57</text>
<text x="365" y="327">3,6</text>
<text x="304.3" y="334">CCCCC</text>
<text x="321.5" y="334">37</text>
<text x="341.7" y="334">821,57</text>
<text x="365" y="334">3,6</text>
<text x="29.8" y="337.7">D</text>
<text x="67.5" y="337.7">LLL</text>
<text x="105.4" y="337.7">C</text>
<text x="304.3" y="341.1">DDDDD</text>
<text x="321.5" y="341.1">363</text>
<text x="341.7" y="341.1">821,57</text>
<text x="365" y="341.1">3,6</text>
<text x="6.8" y="342.8" transform="rotate(-90 6.8 342.8)">2</text>
<text x="587.5" y="343.1">2</text>
<text x="23.8" y="352.3">Y</text>
<text x="26.5" y="351.1">BA</text>
<text x="304.3" y="348.1">EEEEE</text>
<text x="321.5" y="348.1">83,67</text>
<text x="341.7" y="348.1">821,57</text>
<text x="365" y="348.1">3,6</text>
<text x="27.8" y="356.3">X</text>
<text x="304.3" y="355.2">FFFFF</text>
<text x="321.5" y="355.2">130,33</text>
<text x="341.7" y="355.2">821,57</text>
<text x="365" y="355.2">3,6</text>
<text x="67.3" y="364.3">Front view</text>
<text x="156.4" y="364.3">Right view</text>
<text x="304.3" y="362.2">GGGGG</text>
<text x="321.5" y="362.2">177</text>
<text x="341.7" y="362.2">821,57</text>
<text x="365" y="362.2">3,6</text>
<text x="67.3" y="370.3">Scale:</text>
<text x="91.6" y="370.3">1:5</text>
<text x="156.4" y="370.3">Scale:</text>
<text x="180.7" y="370.3">1:5</text>
<text x="304.3" y="369.3">HHHHH</text>
<text x="321.5" y="369.3">316,33</text>
<text x="341.7" y="369.3">821,57</text>
<text x="365" y="369.3">3,6</text>
<text x="304.3" y="376.3">IIIII</text>
<text x="321.5" y="376.3">269,67</text>
<text x="341.7" y="376.3">821,57</text>
<text x="365" y="376.3">3,6</text>
<text x="304.3" y="383.4">JJJJJ</text>
<text x="321.5" y="383.4">223</text>
<text x="341.7" y="383.4">821,57</text>
<text x="365" y="383.4">3,6</text>
<text x="6.8" y="395.3" transform="rotate(-90 6.8 395.3)">1</text>
<text x="62.1" y="391.6">400</text>
<text x="304.3" y="390.4">KKKKK</text>
<text x="321.5" y="390.4">37</text>
<text x="341.7" y="390.4">1101,57</text>
<text x="365" y="390.4">3,6</text>
<text x="587.5" y="395.6">1</text>
<text x="35.8" y="416.8">H</text>
<text x="110" y="416.8">G</text>
<text x="481" y="416.8">B</text>
<text x="555.2" y="416.8">A</text>
</g>
<g font-size="4.3">
<text x="460" y="374.2">DRAWING TITLE</text>
<text x="395" y="378.2">DRAWN BY</text>
<text x="440" y="378.2">DATE</text>
<text x="395" y="390.2">CHECKED BY</text>
<text x="440" y="390.2">DATE</text>
<text x="460" y="390.2">SIZE</text>
<text x="475" y="390.2">DRAWING NUMBER</text>
<text x="570" y="390.2">REV</text>
<text x="395" y="402.2">DESIGNED BY</text>
<text x="440" y="402.2">DATE</text>
<text x="460" y="406.6">SCALE</text>
<text x="480.2" y="406.6">1:5</text>
<text x="490" y="406.6">WEIGHT(kg)</text>
<text x="522.6" y="406.6">0,44</text>
<text x="555" y="406.6">SHEET</text>
<text x="575.2" y="406.6">1/1</text>
</g>
<g font-size="3.6">
<text x="395.1" y="356.8">This drawing is our property.</text>
<text x="395.1" y="361.2">It can't be reproduced</text>
<text x="395.1" y="365.5">or communicated without</text>
<text x="395.1" y="369.8">our written agreement.</text>
</g>
<g font-size="2.9">
<text x="440.3" y="385.3">10/05/2021</text>
<text x="446.4" y="397.3">XXX</text>
<text x="446.4" y="409.3">XXX</text>
</g>
</svg>
